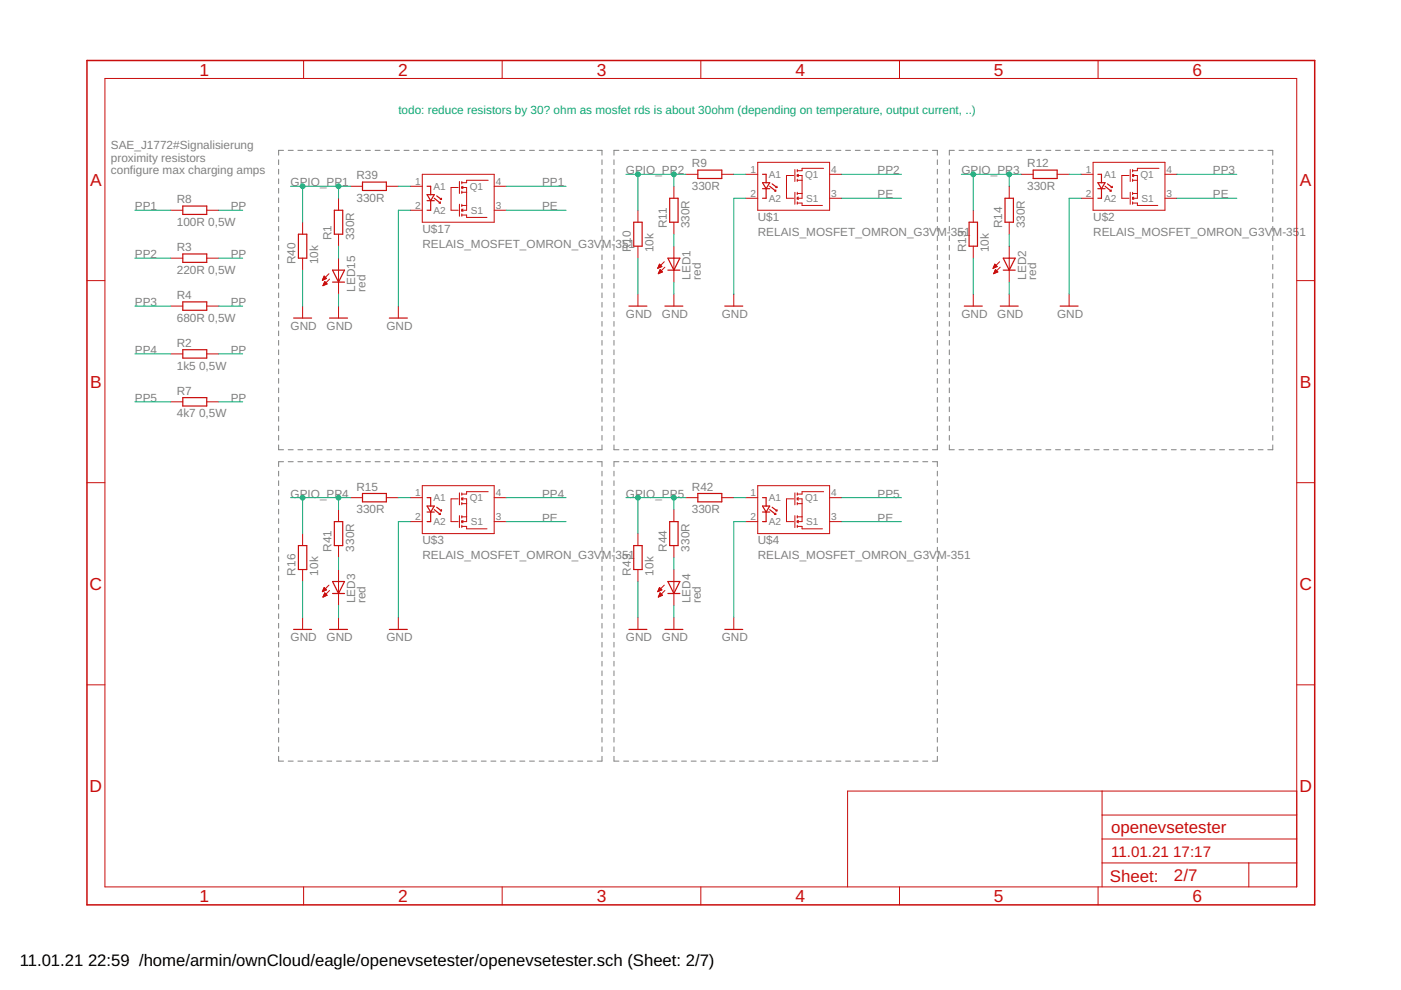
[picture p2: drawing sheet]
<svg xmlns="http://www.w3.org/2000/svg" width="297mm" height="210mm" viewBox="0 0 297 210" stroke-linecap="round" stroke-linejoin="round" font-family="sans-serif">
<g fill="none" stroke="#808080" stroke-width=".21">
<path d="M59.1 33.9v1M59.1 35.9v1M59.1 37.9v1M59.1 39.9v1.1M60.1 31.9h-1v1M61.1 31.9h1.1M63.2 31.9h1M65.2 31.9h1.1M67.2 31.9h1.1M69.3 31.9h1M71.4 31.9h1M73.4 31.9h1"/>
<path d="M75.4 31.9h1.1M77.5 31.9h1M79.5 31.9h1.1M81.6 31.9h1M83.6 31.9h1.1M85.7 31.9h1M87.7 31.9h1.1M89.8 31.9h1M91.8 31.9h1.1M93.9 31.9h1M95.9 31.9h1M97.9 31.9h1.1"/>
<path d="M100 31.9h1M102 31.9h1.1M104.1 31.9h1M106.1 31.9h1.1M108.2 31.9h1M110.2 31.9h1.1M112.3 31.9h1M114.3 31.9h1.1M116.4 31.9h1M118.4 31.9h1M120.5 31.9h1M122.5 31.9h1"/>
<path d="M124.5 31.9h1.1M126.6 31.9h1v1M127.6 33.9v1M127.6 35.9v1M127.6 37.9v1M127.6 39.9v1.1M130.2 33.9v1M130.2 35.9v1M130.2 37.9v1M130.2 39.9v1.1M131.2 31.9h-1v1M132.2 31.9h1.1"/>
<path d="M134.3 31.9h1M136.3 31.9h1.1M138.4 31.9h1M140.4 31.9h1.1M142.5 31.9h1M144.5 31.9h1M146.5 31.9h1.1M148.6 31.9h1M150.6 31.9h1.1M152.7 31.9h1M154.7 31.9h1.1M156.8 31.9h1"/>
<path d="M158.8 31.9h1.1M160.9 31.9h1M162.9 31.9h1.1M165 31.9h1M167 31.9h1M169.1 31.9h1M171.1 31.9h1M173.1 31.9h1.1M175.2 31.9h1M177.2 31.9h1.1M179.3 31.9h1M181.3 31.9h1.1"/>
<path d="M183.4 31.9h1M185.4 31.9h1.1M187.5 31.9h1M189.5 31.9h1.1M191.6 31.9h1M193.6 31.9h1M195.6 31.9h1.1M197.7 31.9h1v1M198.7 33.9v1M198.7 35.9v1M198.7 37.9v1M198.7 39.9v1.1"/>
<path d="M201.3 33.9v1M201.3 35.9v1M201.3 37.9v1M201.3 39.9v1.1M202.3 31.9h-1v1M203.3 31.9h1.1M205.4 31.9h1M207.4 31.9h1.1M209.5 31.9h1M211.5 31.9h1.1M213.6 31.9h1M215.6 31.9h1.1"/>
<path d="M217.7 31.9h1M219.7 31.9h1M221.7 31.9h1.1M223.8 31.9h1M225.8 31.9h1.1M227.9 31.9h1M229.9 31.9h1.1M232 31.9h1M234 31.9h1.1M236.1 31.9h1M238.1 31.9h1.1M240.2 31.9h1"/>
<path d="M242.2 31.9h1M244.2 31.9h1.1M246.3 31.9h1.1M248.3 31.9h1.1M250.4 31.9h1M252.4 31.9h1.1M254.5 31.9h1M256.5 31.9h1.1M258.6 31.9h1M260.6 31.9h1.1M262.7 31.9h1M264.7 31.9h1.1"/>
<path d="M266.8 31.9h1M268.8 31.9h1.1v1M269.9 33.9v1M269.9 35.9v1M269.9 37.9v1M269.9 39.9v1.1M59.1 42v1M59.1 44v1M59.1 46v1M59.1 48v1M59.1 50v1M59.1 52v1"/>
<path d="M59.1 54v1.1M59.1 56v1.1M59.1 58.1v1M127.6 42v1M127.6 44v1M127.6 46v1M127.6 48v1M127.6 50v1M127.6 52v1M127.6 54v1.1M127.6 56v1.1M127.6 58.1v1"/>
<path d="M130.2 42v1M130.2 44v1M130.2 46v1M130.2 48v1M130.2 50v1M130.2 52v1M130.2 54v1.1M130.2 56v1.1M130.2 58.1v1M198.7 42v1M198.7 44v1M198.7 46v1"/>
<path d="M198.7 48v1M198.7 50v1M198.7 52v1M198.7 54v1.1M198.7 56v1.1M198.7 58.1v1M201.3 42v1M201.3 44v1M201.3 46v1M201.3 48v1M201.3 50v1M201.3 52v1"/>
<path d="M201.3 54v1.1M201.3 56v1.1M201.3 58.1v1M269.9 42v1M269.9 44v1M269.9 46v1M269.9 48v1M269.9 50v1M269.9 52v1M269.9 54v1.1M269.9 56v1.1M269.9 58.1v1"/>
<path d="M59.1 60.1v1M59.1 62.1v1M59.1 64.1v1M59.1 66.1v1M59.1 68.2v1M59.1 70.2v1M59.1 72.2v1M59.1 74.2v1M59.1 76.2v1M59.1 78.2v1M127.6 60.1v1M127.6 62.1v1"/>
<path d="M127.6 64.1v1M127.6 66.1v1M127.6 68.2v1M127.6 70.2v1M127.6 72.2v1M127.6 74.2v1M127.6 76.2v1M127.6 78.2v1M130.2 60.1v1M130.2 62.1v1M130.2 64.1v1M130.2 66.1v1"/>
<path d="M130.2 68.2v1M130.2 70.2v1M130.2 72.2v1M130.2 74.2v1M130.2 76.2v1M130.2 78.2v1M198.7 60.1v1M198.7 62.1v1M198.7 64.1v1M198.7 66.1v1M198.7 68.2v1M198.7 70.2v1"/>
<path d="M198.7 72.2v1M198.7 74.2v1M198.7 76.2v1M198.7 78.2v1M201.3 60.1v1M201.3 62.1v1M201.3 64.1v1M201.3 66.1v1M201.3 68.2v1M201.3 70.2v1M201.3 72.2v1M201.3 74.2v1"/>
<path d="M201.3 76.2v1M201.3 78.2v1M269.9 60.1v1M269.9 62.1v1M269.9 64.1v1M269.9 66.1v1M269.9 68.2v1M269.9 70.2v1M269.9 72.2v1M269.9 74.2v1M269.9 76.2v1M269.9 78.2v1"/>
<path d="M59.1 80.2v1.1M59.1 82.3v1M59.1 84.3v1M59.1 86.3v1M59.1 88.3v1M59.1 90.3v1M59.1 92.3v1M59.1 94.3v1.1h1M59.1 99.9v1M60.1 97.9h-1v1M61.1 97.9h1.1M61.1 95.4h1.1"/>
<path d="M63.2 97.9h1M63.2 95.4h1M65.2 97.9h1.1M65.2 95.4h1.1M67.2 97.9h1.1M67.2 95.4h1.1M69.3 97.9h1M69.3 95.4h1M71.4 97.9h1M71.4 95.4h1M73.4 97.9h1M73.4 95.4h1"/>
<path d="M75.4 97.9h1.1M75.4 95.4h1.1M77.5 97.9h1M77.5 95.4h1M79.5 97.9h1.1M79.5 95.4h1.1M81.6 97.9h1M81.6 95.4h1M83.6 97.9h1.1M83.6 95.4h1.1M85.7 97.9h1M85.7 95.4h1"/>
<path d="M87.7 97.9h1.1M87.7 95.4h1.1M89.8 97.9h1M89.8 95.4h1M91.8 97.9h1.1M91.8 95.4h1.1M93.9 97.9h1M93.9 95.4h1M95.9 97.9h1M95.9 95.4h1M97.9 97.9h1.1M97.9 95.4h1.1"/>
<path d="M100 97.9h1M100 95.4h1M102 97.9h1.1M102 95.4h1.1M104.1 97.9h1M104.1 95.4h1M106.1 97.9h1.1M106.1 95.4h1.1M108.2 97.9h1M108.2 95.4h1M110.2 97.9h1.1M110.2 95.4h1.1"/>
<path d="M112.3 97.9h1M112.3 95.4h1M114.3 97.9h1.1M114.3 95.4h1.1M116.4 97.9h1M116.4 95.4h1M118.4 97.9h1M118.4 95.4h1M120.5 97.9h1M120.5 95.4h1M122.5 97.9h1M122.5 95.4h1"/>
<path d="M124.5 97.9h1.1M124.5 95.4h1.1M126.6 97.9h1v1M127.6 80.2v1.1M127.6 82.3v1M127.6 84.3v1M127.6 86.3v1M127.6 88.3v1M127.6 90.3v1M127.6 92.3v1M127.6 94.3v1.1h-1M127.6 99.9v1"/>
<path d="M130.2 80.2v1.1M130.2 82.3v1M130.2 84.3v1M130.2 86.3v1M130.2 88.3v1M130.2 90.3v1M130.2 92.3v1M130.2 94.3v1.1h1M130.2 99.9v1M131.2 97.9h-1v1M132.2 97.9h1.1M132.2 95.4h1.1"/>
<path d="M134.3 97.9h1M134.3 95.4h1M136.3 97.9h1.1M136.3 95.4h1.1M138.4 97.9h1M138.4 95.4h1M140.4 97.9h1.1M140.4 95.4h1.1M142.5 97.9h1M142.5 95.4h1M144.5 97.9h1M144.5 95.4h1"/>
<path d="M146.5 97.9h1.1M146.5 95.4h1.1M148.6 97.9h1M148.6 95.4h1M150.6 97.9h1.1M150.6 95.4h1.1M152.7 97.9h1M152.7 95.4h1M154.7 97.9h1.1M154.7 95.4h1.1M156.8 97.9h1M156.8 95.4h1"/>
<path d="M158.8 97.9h1.1M158.8 95.4h1.1M160.9 97.9h1M160.9 95.4h1M162.9 97.9h1.1M162.9 95.4h1.1M165 97.9h1M165 95.4h1M167 97.9h1M167 95.4h1M169.1 97.9h1M169.1 95.4h1"/>
<path d="M171.1 97.9h1M171.1 95.4h1M173.1 97.9h1.1M173.1 95.4h1.1M175.2 97.9h1M175.2 95.4h1M177.2 97.9h1.1M177.2 95.4h1.1M179.3 97.9h1M179.3 95.4h1M181.3 97.9h1.1M181.3 95.4h1.1"/>
<path d="M183.4 97.9h1M183.4 95.4h1M185.4 97.9h1.1M185.4 95.4h1.1M187.5 97.9h1M187.5 95.4h1M189.5 97.9h1.1M189.5 95.4h1.1M191.6 97.9h1M191.6 95.4h1M193.6 97.9h1M193.6 95.4h1"/>
<path d="M195.6 97.9h1.1M195.6 95.4h1.1M197.7 97.9h1v1M198.7 80.2v1.1M198.7 82.3v1M198.7 84.3v1M198.7 86.3v1M198.7 88.3v1M198.7 90.3v1M198.7 92.3v1M198.7 94.3v1.1h-1M198.7 99.9v1"/>
<path d="M201.3 94.3v1.1h1M201.3 80.2v1.1M201.3 82.3v1M201.3 84.3v1M201.3 86.3v1M201.3 88.3v1M201.3 90.3v1M201.3 92.3v1M203.3 95.4h1.1M205.4 95.4h1M207.4 95.4h1.1M209.5 95.4h1"/>
<path d="M211.5 95.4h1.1M213.6 95.4h1M215.6 95.4h1.1M217.7 95.4h1M219.7 95.4h1M221.7 95.4h1.1M223.8 95.4h1M225.8 95.4h1.1M227.9 95.4h1M229.9 95.4h1.1M232 95.4h1M234 95.4h1.1"/>
<path d="M236.1 95.4h1M238.1 95.4h1.1M240.2 95.4h1M242.2 95.4h1M244.2 95.4h1.1M246.3 95.4h1.1M248.3 95.4h1.1M250.4 95.4h1M252.4 95.4h1.1M254.5 95.4h1M256.5 95.4h1.1M258.6 95.4h1"/>
<path d="M260.6 95.4h1.1M262.7 95.4h1M264.7 95.4h1.1M266.8 95.4h1M269.9 94.3v1.1h-1.1M269.9 80.2v1.1M269.9 82.3v1M269.9 84.3v1M269.9 86.3v1M269.9 88.3v1M269.9 90.3v1M269.9 92.3v1"/>
<path d="M59.1 101.9v1.1M59.1 103.9v1.1M59.1 106v1M59.1 108v1M59.1 110v1M59.1 112v1M59.1 114v1M59.1 116v1.1M59.1 118v1.1M127.6 101.9v1.1M127.6 103.9v1.1M127.6 106v1"/>
<path d="M127.6 108v1M127.6 110v1M127.6 112v1M127.6 114v1M127.6 116v1.1M127.6 118v1.1M130.2 101.9v1.1M130.2 103.9v1.1M130.2 106v1M130.2 108v1M130.2 110v1M130.2 112v1"/>
<path d="M130.2 114v1M130.2 116v1.1M130.2 118v1.1M198.7 101.9v1.1M198.7 103.9v1.1M198.7 106v1M198.7 108v1M198.7 110v1M198.7 112v1M198.7 114v1M198.7 116v1.1M198.7 118v1.1"/>
<path d="M59.1 120.1v1M59.1 122.1v1M59.1 124.1v1M59.1 126.1v1M59.1 128.1v1M59.1 130.1v1M59.1 132.2v1M59.1 134.2v1M59.1 136.2v1M59.1 138.2v1M127.6 120.1v1M127.6 122.1v1"/>
<path d="M127.6 124.1v1M127.6 126.1v1M127.6 128.1v1M127.6 130.1v1M127.6 132.2v1M127.6 134.2v1M127.6 136.2v1M127.6 138.2v1M130.2 120.1v1M130.2 122.1v1M130.2 124.1v1M130.2 126.1v1"/>
<path d="M130.2 128.1v1M130.2 130.1v1M130.2 132.2v1M130.2 134.2v1M130.2 136.2v1M130.2 138.2v1M198.7 120.1v1M198.7 122.1v1M198.7 124.1v1M198.7 126.1v1M198.7 128.1v1M198.7 130.1v1"/>
<path d="M198.7 132.2v1M198.7 134.2v1M198.7 136.2v1M198.7 138.2v1M59.1 140.2v1M59.1 142.2v1.1M59.1 144.3v1M59.1 146.3v1M59.1 148.3v1M59.1 150.3v1M59.1 152.3v1M59.1 154.3v1"/>
<path d="M59.1 156.3v1.1M59.1 158.3v1.1M127.6 140.2v1M127.6 142.2v1.1M127.6 144.3v1M127.6 146.3v1M127.6 148.3v1M127.6 150.3v1M127.6 152.3v1M127.6 154.3v1M127.6 156.3v1.1M127.6 158.3v1.1"/>
<path d="M130.2 140.2v1M130.2 142.2v1.1M130.2 144.3v1M130.2 146.3v1M130.2 148.3v1M130.2 150.3v1M130.2 152.3v1M130.2 154.3v1M130.2 156.3v1.1M130.2 158.3v1.1M198.7 140.2v1M198.7 142.2v1.1"/>
<path d="M198.7 144.3v1M198.7 146.3v1M198.7 148.3v1M198.7 150.3v1M198.7 152.3v1M198.7 154.3v1M198.7 156.3v1.1M198.7 158.3v1.1M59.1 160.4v1h1M61.1 161.4h1.1M63.2 161.4h1M65.2 161.4h1.1"/>
<path d="M67.2 161.4h1.1M69.3 161.4h1M71.4 161.4h1M73.4 161.4h1M75.4 161.4h1.1M77.5 161.4h1M79.5 161.4h1.1M81.6 161.4h1M83.6 161.4h1.1M85.7 161.4h1M87.7 161.4h1.1M89.8 161.4h1"/>
<path d="M91.8 161.4h1.1M93.9 161.4h1M95.9 161.4h1M97.9 161.4h1.1M100 161.4h1M102 161.4h1.1M104.1 161.4h1M106.1 161.4h1.1M108.2 161.4h1M110.2 161.4h1.1M112.3 161.4h1M114.3 161.4h1.1"/>
<path d="M116.4 161.4h1M118.4 161.4h1M120.5 161.4h1M122.5 161.4h1M124.5 161.4h1.1M127.6 160.4v1h-1M130.2 160.4v1h1M132.2 161.4h1.1M134.3 161.4h1M136.3 161.4h1.1M138.4 161.4h1M140.4 161.4h1.1"/>
<path d="M142.5 161.4h1M144.5 161.4h1M146.5 161.4h1.1M148.6 161.4h1M150.6 161.4h1.1M152.7 161.4h1M154.7 161.4h1.1M156.8 161.4h1M158.8 161.4h1.1M160.9 161.4h1M162.9 161.4h1.1M165 161.4h1"/>
<path d="M167 161.4h1M169.1 161.4h1M171.1 161.4h1M173.1 161.4h1.1M175.2 161.4h1M177.2 161.4h1.1M179.3 161.4h1M181.3 161.4h1.1M183.4 161.4h1M185.4 161.4h1.1M187.5 161.4h1M189.5 161.4h1.1"/>
<path d="M191.6 161.4h1M193.6 161.4h1M195.6 161.4h1.1M198.7 160.4v1h-1"/>
</g>
<g fill="none" stroke="#c90d0c" stroke-width=".21">
<path d="M22.2 16.6h252.7v171.4h-252.7zM64.4 12.8v3.8M106.5 12.8v3.8M148.6 12.8v3.8M190.7 12.8v3.8M232.8 12.8v3.8M74.3 39.5h2.6M81.9 39.5h2.6M87 39.5h2.5M89.5 37h15.3v10.1h-15.3zM97.2 39.8h-1.6v4.8h1.6M97.4 38.5v2.5"/>
<path d="M97.9 39.8h1v4.8h-1M97.9 38.5v.5M97.9 39.5v.5M97.9 39.8l.3 .2M98.2 39.5l-.3 .3M103.5 38.2h-4.6v.5h-1M104.8 39.5h2.5M142.9 39.5v2.5M145.4 37h2.6M153 37h2.6M158.1 37h2.6M160.7 34.4h15.2v10.2h-15.2z"/>
<path d="M168.3 37.2h-1.5v4.8h1.5M168.5 35.9v2.6M169 35.9v.5M169 37v.5M169 38v.5M169 37.2h1.1v4.8h-1.1M169 38.2h1.1M169 37.2l.3 .3M169.3 37l-.3 .2M174.6 35.7h-4.5v.5h-1.1M175.9 37h2.5M214 39.5v2.5"/>
<path d="M216.5 37h2.6M224.1 37h2.6M229.2 37h2.6M231.8 34.4h15.2v10.2h-15.2zM239.4 37.2h-1.6v4.8h1.6M239.6 35.9v2.6M240.1 38.2h1.1M240.1 37.2h1.1v4.8h-1.1M240.1 35.9v.5M240.1 37v.5M240.1 38v.5M240.1 37.2l.3 .3"/>
<path d="M240.4 37l-.3 .2M245.7 35.7h-4.5v.5h-1.1M247 37h2.5M18.4 59.5h3.8M36.2 44.6h2.6M36.2 54.7h2.6M43.8 44.6h2.6M43.8 54.7h2.6M64.2 47.1v2.6M64.2 54.7v2.6M68.3 59.4h.1M68.4 59.3h.2"/>
<path d="M68.5 59.2h.4M68.5 59.1h.7M68.5 58.9h.6M68.6 58.8h.4M68.6 58.7h.3M68.7 58.6h.1M68.7 58.5l-.4 .9M68.7 58.5l.5 .6-.9 .3M68.7 59.9h.4M68.8 59.8h.1M68.9 59.7l.5 .5-.9 .4zM69.7 58l-1.4 1.4"/>
<path d="M69.9 59.2l-1.4 1.4M71.8 42v2.6M71.8 49.7v2.5M71.8 54.7v7.7M87 44.6h2.5M97.4 43.3v2.5M97.9 40.5v.5M97.9 43.3v.5M97.9 44.3v.5M97.9 45.3v.5M97.9 45.6h1v.5h4.4M97.9 44.6l.3 .2"/>
<path d="M97.9 40.8h1M97.9 43.6h1M98.2 44.3l-.3 .3M104.8 44.6h2.5M135.3 44.6v2.5M135.3 52.2v2.5M139.5 56.8h.2M139.6 56.6h.4M139.6 56.5h.7M139.6 58h.1M139.7 56.4h.5M139.7 57.8h.3"/>
<path d="M139.7 56.3h.4M139.7 57.7h.6M139.7 57.6h.7M139.8 56.2h.2M139.8 56h.1M139.8 57.5h.5M139.8 56l-.4 .9M139.8 56l.5 .5-.9 .4M139.8 57.4h.4M139.9 57.3h.2M140 57.1l.5 .6-.9 .3zM140.8 55.5l-1.4 1.4"/>
<path d="M141 56.6l-1.4 1.4M142.9 47.1v2.6M142.9 52.2v7.6M158.1 42h2.6M168.5 40.8v2.5M169 40.8v.5M169 41.8v.5M169 42.8v.5M169 43.1h1.1v.5h4.3M169 42l.3 .3M169 41h1.1M169.3 41.8l-.3 .2"/>
<path d="M175.9 42h2.5M206.4 44.6v2.5M206.4 52.2v2.5M210.6 56.8h.2M210.7 56.6h.4M210.7 56.5h.7M210.7 58h.1M210.8 56.4h.5M210.8 57.8h.3M210.8 57.7h.6M210.8 56.3h.4M210.9 56.2h.2"/>
<path d="M210.9 57.6h.6M210.9 56h.1M210.9 57.5h.5M210.9 56l-.4 .9M210.9 56l.5 .5-.9 .4M211 57.4h.3M211 57.3h.2M211.1 57.1l.5 .6-.9 .3zM211.9 55.5l-1.4 1.4M212.1 56.6l-1.4 1.4M214 47.1v2.6M214 52.2v7.6"/>
<path d="M229.2 42h2.6M239.6 40.8v2.5M240.1 43.1h1.1v.5h4.3M240.1 41h1.1M240.1 40.8v.5M240.1 41.8v.5M240.1 42.8v.5M240.1 42l.3 .3M240.4 41.8l-.3 .2M247 42h2.5M274.9 59.5h3.8M36.2 64.9h2.6"/>
<path d="M36.2 75h2.6M43.8 64.9h2.6M43.8 75h2.6M64.2 64.9v2.5M68.5 60.5h.1M68.5 60.4h.4M68.6 60.3h.6M68.6 60.2h.7M68.7 60h.5M71.8 64.9v2.5M84.5 64.9v2.5M135.3 62.4v2.5"/>
<path d="M142.9 62.4v2.5M155.6 62.4v2.5M206.4 62.4v2.5M214 62.4v2.5M226.7 62.4v2.5M36.2 85.2h2.6M43.8 85.2h2.6M18.4 102.3h3.8M64.2 113.1v2.6M71.8 108.1v2.5M71.8 115.7v2.5M74.3 105.5h2.6"/>
<path d="M81.9 105.5h2.6M87 110.6h2.5M87 105.5h2.5M89.5 103h15.3v10.1h-15.3zM97.2 105.8h-1.6v4.8h1.6M97.4 104.5v2.5M97.4 109.3v2.6M97.9 105.8h1v4.8h-1M97.9 106.8h1M97.9 109.6h1M97.9 111.6h1v.5h4.4M97.9 104.5v.5"/>
<path d="M97.9 105.5v.5M97.9 106.5v.5M97.9 109.3v.5M97.9 110.3v.5M97.9 111.4v.5M97.9 110.6l.3 .2M97.9 105.8l.3 .2M98.2 110.3l-.3 .3M98.2 105.5l-.3 .3M103.5 104.2h-4.6v.6h-1M104.8 110.6h2.5M104.8 105.5h2.5"/>
<path d="M135.3 113.1v2.6M142.9 108.1v2.5M142.9 115.7v2.5M145.4 105.5h2.6M153 105.5h2.6M158.1 110.6h2.6M158.1 105.5h2.6M160.7 103h15.2v10.1h-15.2zM168.3 105.8h-1.5v4.8h1.5M168.5 104.5v2.5M168.5 109.3v2.6M169 105.8h1.1v4.8h-1.1"/>
<path d="M169 104.5v.5M169 105.5v.5M169 106.5v.5M169 109.3v.5M169 110.3v.5M169 111.4v.5M169 111.6h1.1v.5h4.3M169 110.6l.3 .2M169 105.8l.3 .2M169 106.8h1.1M169 109.6h1.1M169.3 110.3l-.3 .3"/>
<path d="M169.3 105.5l-.3 .3M174.6 104.2h-4.5v.6h-1.1M175.9 110.6h2.5M175.9 105.5h2.5M274.9 102.3h3.8M64.2 120.8v2.5M64.2 130.9v2.6M68.4 125.4h.1M68.4 125.3h.3M68.5 125.2h.5M68.5 125h.7M68.5 126.5h.2"/>
<path d="M68.6 124.9h.5M68.6 126.4h.4M68.6 124.8h.4M68.6 126.2h.7M68.7 124.7h.1M68.7 126.1h.6M68.7 126h.5M68.7 124.6l.5 .5-.9 .4zM68.8 125.9h.2M68.8 125.8h.1M68.9 125.7l.5 .5-.9 .4zM69.7 124.1l-1.4 1.4"/>
<path d="M69.9 125.2l-1.4 1.4M71.8 120.8v7.6M71.8 130.9v2.6M84.5 130.9v2.6M135.3 120.8v2.5M135.3 130.9v2.6M139.5 125.4h.1M139.5 125.3h.3M139.6 125.2h.5M139.6 125h.7M139.6 126.5h.2M139.7 124.9h.5"/>
<path d="M139.7 126.4h.4M139.7 124.8h.4M139.7 126.2h.7M139.8 124.7h.1M139.8 126.1h.6M139.8 124.6l.5 .5-.9 .4zM139.8 126h.5M139.9 125.9h.2M139.9 125.8h.1M140 125.7l-.4 .9M140 125.7l.5 .5-.9 .4M140.8 124.1l-1.4 1.4"/>
<path d="M141 125.2l-1.4 1.4M142.9 120.8v7.6M142.9 130.9v2.6M155.6 130.9v2.6M18.4 145.2h3.8M274.9 145.2h3.8M233.7 167.7v20.3M233.7 177.9h41.2M233.7 172.8h41.2M274.9 167.7h-95.2v20.3M64.4 188v3.9M106.5 188v3.9"/>
<path d="M148.6 188v3.9M190.7 188v3.9M232.8 188v3.9M233.7 183h41.2M264.8 183v5"/>
</g>
<path d="M18.4 12.8h260.3v179.1h-260.3z" fill="none" stroke="#c90d0c" stroke-width=".32"/>
<g fill="none" stroke="#c90d0c" stroke-width=".25">
<path d="M76.9 38.6h5v1.8h-5zM90.6 39.5h.7v1.8M148 36.1h5v1.7h-5zM161.7 37h.7v1.7M161.7 38.7h1.5l-.8 1.3zM163.2 39.5l1.3 1M163.7 39l1 .8M164.5 39.8h.2M164.7 39.5v.3M219.1 36.1h5v1.7h-5zM232.8 38.7h1.5l-.8 1.3zM232.8 37h.7v1.7"/>
<path d="M234.3 39.5l1.3 1M234.8 39l1 .8M235.6 39.8h.2M235.8 39.5v.3M38.8 43.7h5v1.8h-5zM38.8 53.8h5v1.8h-5zM63.3 49.7h1.7v5h-1.7zM70.5 57.3h2.5l-1.2 2.5zM70.5 59.8h2.5M70.9 44.6h1.8v5.1h-1.8zM90.6 41.3h1.5l-.8 1.2zM90.6 42.5h1.5"/>
<path d="M91.3 42.5v2.1h-.7M92.1 42l1.2 1.1M92.6 41.5l1 .8M93.1 43.1h.2M93.3 42.3h.3M93.3 42.8v.3M93.6 42v.3M134.4 47.1h1.7v5.1h-1.7zM141.6 54.7h2.5l-1.2 2.6zM141.6 57.3h2.5M142 42h1.8v5.1h-1.8zM161.7 40h1.5"/>
<path d="M162.4 40v2h-.7M164.2 40.5h.3M164.5 40.3v.2M205.5 47.1h1.7v5.1h-1.7zM212.7 54.7h2.5l-1.2 2.6zM212.7 57.3h2.5M213.1 42h1.8v5.1h-1.8zM232.8 40h1.5M233.5 40v2h-.7M235.3 40.5h.3M235.6 40.3v.2M38.8 64h5v1.8h-5z"/>
<path d="M38.8 74.1h5v1.8h-5zM62.3 67.4h3.8M69.9 67.4h3.8M82.5 67.4h3.9M133.3 64.9h3.9M141 64.9h3.8M153.7 64.9h3.8M204.4 64.9h3.9M212.1 64.9h3.8M224.8 64.9h3.8M38.8 84.3h5v1.8h-5zM63.3 115.7h1.7v5.1h-1.7z"/>
<path d="M70.9 110.6h1.8v5.1h-1.8zM76.9 104.6h5v1.8h-5zM90.6 107.3h1.5l-.8 1.3zM90.6 108.6h1.5M90.6 105.5h.7v1.8M91.3 108.6v2h-.7M92.1 108.1l1.2 1M92.6 107.5l1 .8M93.1 109.1h.2M93.3 108.3h.3M93.3 108.8v.3M93.6 108.1v.2"/>
<path d="M134.4 115.7h1.7v5.1h-1.7zM142 110.6h1.8v5.1h-1.8zM148 104.6h5v1.8h-5zM161.7 107.3h1.5l-.8 1.3zM161.7 108.6h1.5M161.7 105.5h.7v1.8M162.4 108.6v2h-.7M163.2 108.1l1.3 1M163.7 107.5l1 .8M164.2 109.1h.3M164.5 108.3h.2M164.5 108.8v.3"/>
<path d="M164.7 108.1v.2M62.3 133.5h3.8M69.9 133.5h3.8M70.5 125.8h2.5M70.5 123.3h2.5l-1.2 2.5zM82.5 133.5h3.9M133.3 133.5h3.9M141 133.5h3.8M141.6 123.3h2.5l-1.2 2.5zM141.6 125.8h2.5M153.7 133.5h3.8"/>
</g>
<g fill="none" stroke="#0dab76" stroke-width=".21">
<path d="M61.6 39.5h12.7M64.2 39.5v7.6M71.8 39.5v2.5M84.5 39.5h2.5M107.3 39.5h12.7M132.7 37h12.7M135.3 37v7.6M142.9 37v2.5M155.6 37h2.5M178.4 37h12.7M203.8 37h12.7M206.4 37v7.6"/>
<path d="M214 37v2.5M226.7 37h2.5M249.5 37h12.7M28.6 44.6h7.6M28.6 54.7h7.6M46.4 44.6h5.1M46.4 54.7h5.1M64.2 57.3v7.6M71.8 52.2v2.5M87 44.6h-2.5v20.3M107.3 44.6h12.7M135.3 54.7v7.7"/>
<path d="M142.9 49.7v2.5M142.9 59.8v2.6M158.1 42h-2.5v20.4M178.4 42h12.7M206.4 54.7v7.7M214 49.7v2.5M214 59.8v2.6M229.2 42h-2.5v20.4M249.5 42h12.7M28.6 64.9h7.6M28.6 75h7.6M46.4 64.9h5.1"/>
<path d="M46.4 75h5.1M71.8 62.4v2.5M28.6 85.2h7.6M46.4 85.2h5.1M61.6 105.5h12.7M64.2 105.5v7.6M71.8 105.5v2.6M71.8 118.2v2.6M84.5 105.5h2.5M87 110.6h-2.5v20.3M107.3 110.6h12.7M107.3 105.5h12.7"/>
<path d="M132.7 105.5h12.7M135.3 105.5v7.6M142.9 105.5v2.6M142.9 118.2v2.6M155.6 105.5h2.5M158.1 110.6h-2.5v20.3M178.4 110.6h12.7M178.4 105.5h12.7M64.2 123.3v7.6M71.8 128.4v2.5M135.3 123.3v7.6M142.9 128.4v2.5"/>
</g>
<g fill="#0dab76" stroke="#0dab76" stroke-width=".21">
<circle cx="64.2" cy="39.5" r=".51"/>
<circle cx="71.8" cy="39.5" r=".51"/>
<circle cx="135.3" cy="37" r=".51"/>
<circle cx="142.9" cy="37" r=".51"/>
<circle cx="206.4" cy="37" r=".51"/>
<circle cx="214" cy="37" r=".51"/>
<circle cx="64.2" cy="105.5" r=".51"/>
<circle cx="71.8" cy="105.5" r=".51"/>
<circle cx="135.3" cy="105.5" r=".51"/>
<circle cx="142.9" cy="105.5" r=".51"/>
</g>
<g font-size="3.7" fill="#c90d0c">
<text x="42.3" y="16">1</text>
<text x="84.4" y="16">2</text>
<text x="126.5" y="16">3</text>
<text x="168.6" y="16">4</text>
<text x="210.7" y="16">5</text>
<text x="252.9" y="16">6</text>
<text x="19.1" y="39.4">A</text>
<text x="275.6" y="39.4">A</text>
<text x="19.1" y="82.2">B</text>
<text x="275.6" y="82.2">B</text>
<text x="19" y="125.1">C</text>
<text x="275.5" y="125.1">C</text>
<text x="19" y="167.9">D</text>
<text x="275.5" y="167.9">D</text>
<text x="42.3" y="191.2">1</text>
<text x="84.4" y="191.2">2</text>
<text x="126.5" y="191.2">3</text>
<text x="168.6" y="191.2">4</text>
<text x="210.7" y="191.2">5</text>
<text x="252.9" y="191.2">6</text>
</g>
<g font-size="3.6" fill="#c90d0c">
<text x="235.6" y="176.6">openevsetester</text>
<text x="235.3" y="186.9">Sheet:</text>
<text x="248.9" y="186.8">2/7</text>
</g>
<g font-size="3.5">
<text x="4.2" y="204.7">11.01.21</text>
<text x="18.7" y="204.7">22:59 /home/armin/ownCloud/eagle/openevsetester/openevsetester.sch (Sheet: 2/7)</text>
</g>
<g font-size="3.2" fill="#c90d0c">
<text x="235.6" y="181.7">11.01.21</text>
<text x="248.7" y="181.7">17:17</text>
</g>
<text font-size="2.5" fill="#0dab76" x="84.5" y="24.3">todo: reduce resistors by 30? ohm as mosfet rds is about 30ohm (depending on temperature, output current, ..)</text>
<g font-size="2.5" fill="#808080">
<text x="23.5" y="31.6">SAE_J1772#Signalisierung</text>
<text x="23.5" y="34.3">proximity resistors</text>
<text x="146.7" y="35.5">R9</text>
<text x="217.8" y="35.5">R12</text>
<text x="23.5" y="37">configure max charging amps</text>
<text x="61.6" y="39.5">GPIO_PP1</text>
<text x="75.6" y="38">R39</text>
<text x="114.9" y="39.5">PP1</text>
<text x="132.7" y="37">GPIO_PP2</text>
<text x="146.7" y="40.3">330R</text>
<text x="186" y="37">PP2</text>
<text x="203.8" y="37">GPIO_PP3</text>
<text x="217.8" y="40.3">330R</text>
<text x="257.2" y="37">PP3</text>
<text x="28.6" y="44.6">PP1</text>
<text x="37.5" y="47.9">100R 0,5W</text>
<text x="37.5" y="43.1">R8</text>
<text x="48.9" y="44.6">PP</text>
<text x="75.6" y="42.8">330R</text>
<text x="114.9" y="44.6">PE</text>
<text x="160.7" y="46.9">U$1</text>
<text x="186" y="42">PE</text>
<text x="231.8" y="46.9">U$2</text>
<text x="257.2" y="42">PE</text>
<text x="37.5" y="53.2">R3</text>
<text x="70.3" y="50.9" transform="rotate(-90 70.3 50.9)">R1</text>
<text x="75.1" y="50.9" transform="rotate(-90 75.1 50.9)">330R</text>
<text x="89.6" y="52.6">RELAIS_MOSFET_OMRON_G3VM-351</text>
<text x="89.6" y="49.4">U$17</text>
<text x="133.8" y="53.5" transform="rotate(-90 133.8 53.5)">R10</text>
<text x="138.6" y="53.5" transform="rotate(-90 138.6 53.5)">10k</text>
<text x="141.4" y="48.4" transform="rotate(-90 141.4 48.4)">R11</text>
<text x="146.2" y="48.4" transform="rotate(-90 146.2 48.4)">330R</text>
<text x="160.7" y="50">RELAIS_MOSFET_OMRON_G3VM-351</text>
<text x="204.9" y="53.5" transform="rotate(-90 204.9 53.5)">R13</text>
<text x="209.7" y="53.5" transform="rotate(-90 209.7 53.5)">10k</text>
<text x="212.5" y="48.4" transform="rotate(-90 212.5 48.4)">R14</text>
<text x="217.3" y="48.4" transform="rotate(-90 217.3 48.4)">330R</text>
<text x="231.8" y="50">RELAIS_MOSFET_OMRON_G3VM-35</text>
<text x="275.5" y="50">1</text>
<text x="28.6" y="54.7">PP2</text>
<text x="37.5" y="58">220R 0,5W</text>
<text x="48.9" y="54.7">PP</text>
<text x="62.6" y="56" transform="rotate(-90 62.6 56)">R40</text>
<text x="67.4" y="56" transform="rotate(-90 67.4 56)">10k</text>
<text x="146.4" y="59.3" transform="rotate(-90 146.4 59.3)">LED1</text>
<text x="148.6" y="59.3" transform="rotate(-90 148.6 59.3)">red</text>
<text x="217.5" y="59.3" transform="rotate(-90 217.5 59.3)">LED2</text>
<text x="219.7" y="59.3" transform="rotate(-90 219.7 59.3)">red</text>
<text x="28.6" y="64.9">PP3</text>
<text x="37.5" y="63.4">R4</text>
<text x="48.9" y="64.9">PP</text>
<text x="75.3" y="61.8" transform="rotate(-90 75.3 61.8)">LED15</text>
<text x="77.5" y="61.8" transform="rotate(-90 77.5 61.8)">red</text>
<text x="37.5" y="68.2">680R 0,5W</text>
<text x="61.6" y="70">GND</text>
<text x="69.2" y="70">GND</text>
<text x="81.9" y="70">GND</text>
<text x="132.7" y="67.4">GND</text>
<text x="140.3" y="67.4">GND</text>
<text x="153" y="67.4">GND</text>
<text x="203.8" y="67.4">GND</text>
<text x="211.4" y="67.4">GND</text>
<text x="224.1" y="67.4">GND</text>
<text x="28.6" y="75">PP4</text>
<text x="37.5" y="73.5">R2</text>
<text x="48.9" y="75">PP</text>
<text x="37.5" y="78.3">1k5</text>
<text x="37.5" y="83.7">R7</text>
<text x="42.2" y="78.3">0,5W</text>
<text x="28.6" y="85.2">PP5</text>
<text x="37.5" y="88.5">4k7</text>
<text x="42.2" y="88.5">0,5W</text>
<text x="48.9" y="85.2">PP</text>
<text x="61.6" y="105.5">GPIO_PP4</text>
<text x="75.6" y="104">R15</text>
<text x="114.9" y="105.5">PP4</text>
<text x="132.7" y="105.5">GPIO_PP5</text>
<text x="146.7" y="104">R42</text>
<text x="186" y="105.5">PP5</text>
<text x="75.6" y="108.8">330R</text>
<text x="114.9" y="110.6">PE</text>
<text x="146.7" y="108.8">330R</text>
<text x="186" y="110.6">PE</text>
<text x="70.3" y="116.9" transform="rotate(-90 70.3 116.9)">R41</text>
<text x="75.1" y="116.9" transform="rotate(-90 75.1 116.9)">330R</text>
<text x="89.6" y="118.6">RELAIS_MOSFET_OMRON_G3VM-351</text>
<text x="89.6" y="115.4">U$3</text>
<text x="141.4" y="116.9" transform="rotate(-90 141.4 116.9)">R44</text>
<text x="146.2" y="116.9" transform="rotate(-90 146.2 116.9)">330R</text>
<text x="160.7" y="118.6">RELAIS_MOSFET_OMRON_G3VM-351</text>
<text x="160.7" y="115.4">U$4</text>
<text x="62.6" y="122" transform="rotate(-90 62.6 122)">R16</text>
<text x="67.4" y="122" transform="rotate(-90 67.4 122)">10k</text>
<text x="133.8" y="122" transform="rotate(-90 133.8 122)">R43</text>
<text x="138.6" y="122" transform="rotate(-90 138.6 122)">10k</text>
<text x="75.3" y="127.9" transform="rotate(-90 75.3 127.9)">LED3</text>
<text x="77.5" y="127.9" transform="rotate(-90 77.5 127.9)">red</text>
<text x="146.4" y="127.9" transform="rotate(-90 146.4 127.9)">LED4</text>
<text x="148.6" y="127.9" transform="rotate(-90 148.6 127.9)">red</text>
<text x="61.6" y="136">GND</text>
<text x="69.2" y="136">GND</text>
<text x="81.9" y="136">GND</text>
<text x="132.7" y="136">GND</text>
<text x="140.3" y="136">GND</text>
<text x="153" y="136">GND</text>
</g>
<g font-size="2.1" fill="#808080">
<text x="88" y="39.1">1</text>
<text x="91.9" y="40.3">A1</text>
<text x="99.6" y="40.3">Q1</text>
<text x="105.1" y="39.1">4</text>
<text x="159.1" y="41.7">2</text>
<text x="159.1" y="36.6">1</text>
<text x="163" y="37.7">A1</text>
<text x="170.7" y="37.7">Q1</text>
<text x="176.2" y="41.7">3</text>
<text x="176.2" y="36.6">4</text>
<text x="230.2" y="41.7">2</text>
<text x="230.2" y="36.6">1</text>
<text x="234.1" y="37.7">A1</text>
<text x="241.8" y="37.7">Q1</text>
<text x="247.4" y="41.7">3</text>
<text x="247.4" y="36.6">4</text>
<text x="88" y="44.2">2</text>
<text x="91.9" y="45.3">A2</text>
<text x="99.8" y="45.3">S1</text>
<text x="105.1" y="44.2">3</text>
<text x="163" y="42.8">A2</text>
<text x="170.9" y="42.8">S1</text>
<text x="234.1" y="42.8">A2</text>
<text x="242" y="42.8">S1</text>
<text x="88" y="105.2">1</text>
<text x="91.9" y="106.3">A1</text>
<text x="99.6" y="106.3">Q1</text>
<text x="105.1" y="105.2">4</text>
<text x="159.1" y="105.2">1</text>
<text x="163" y="106.3">A1</text>
<text x="170.7" y="106.3">Q1</text>
<text x="176.2" y="105.2">4</text>
<text x="88" y="110.2">2</text>
<text x="91.9" y="111.4">A2</text>
<text x="99.8" y="111.4">S1</text>
<text x="105.1" y="110.2">3</text>
<text x="159.1" y="110.2">2</text>
<text x="163" y="111.4">A2</text>
<text x="170.9" y="111.4">S1</text>
<text x="176.2" y="110.2">3</text>
</g>
</svg>
